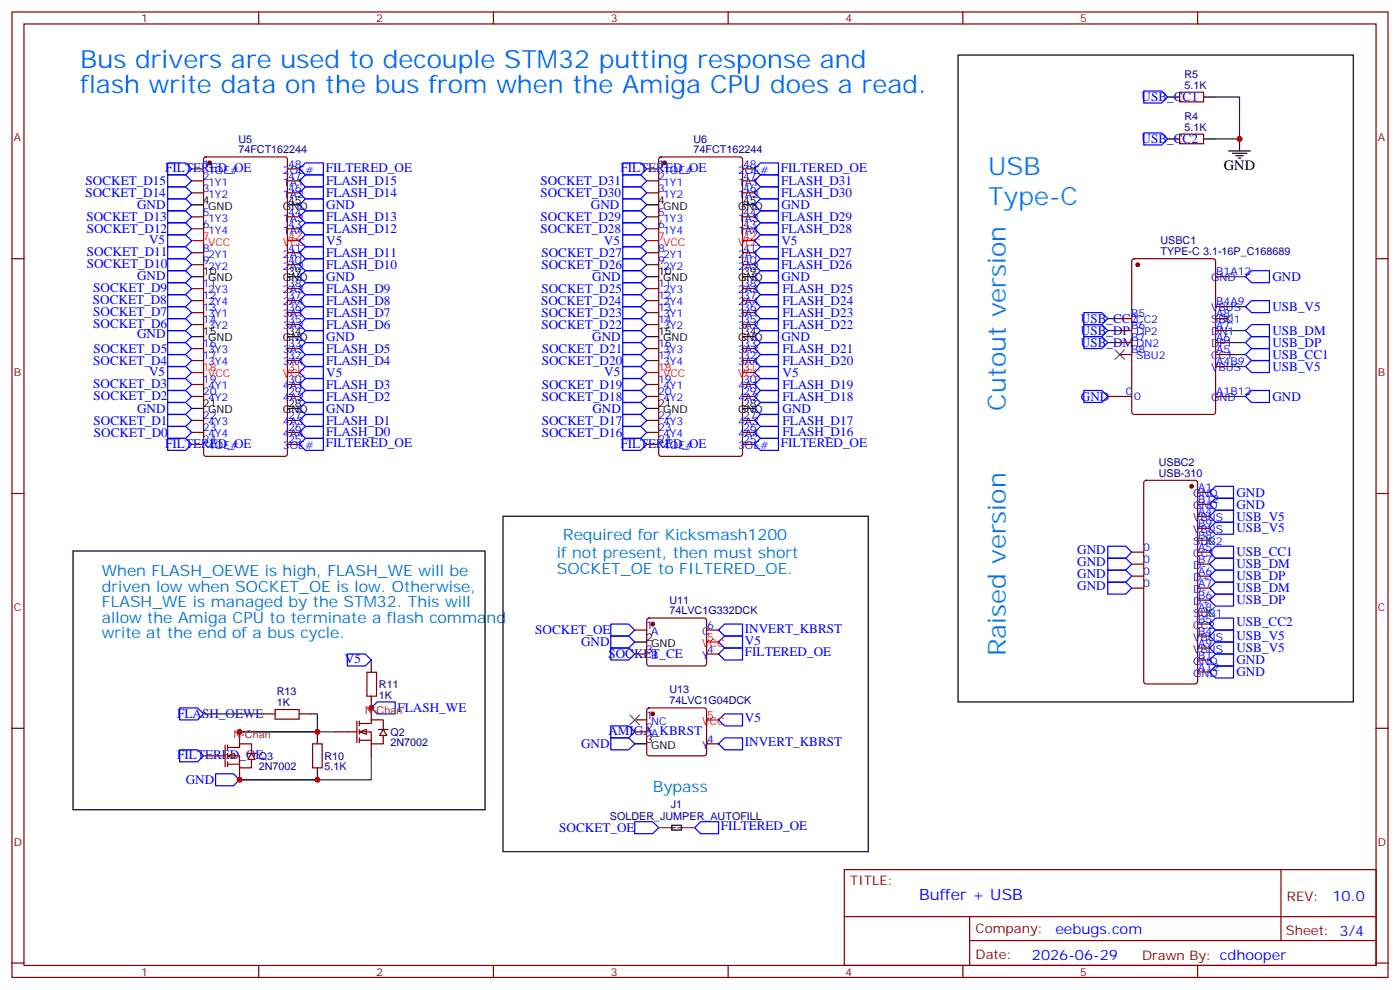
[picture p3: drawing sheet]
<svg xmlns="http://www.w3.org/2000/svg" width="412mm" height="292mm" viewBox="0 0 412 292" stroke-linecap="round" stroke-linejoin="round" font-family="sans-serif">
<g fill="none" stroke="#870000" stroke-width=".35">
<path d="M3.5 3.5h405.4v284.4h-405.4zM7.1 7.1h398.2v277.2h-398.2zM76.2 3.5v3.6M145.3 3.5v3.6M214.5 3.5v3.6M283.6 3.5v3.6M352.8 3.5v3.6M3.5 76.2h3.6M405.3 76.2h3.6M3.5 145.3h3.6M405.3 145.3h3.6M3.5 214.5h3.6"/>
<path d="M405.3 214.5h3.6M248.7 256.1h156.6v28.2h-156.6zM377.3 256.1v20.9M248.7 270h156.5M285.6 277h119.6M285.6 270v14.1M3.5 283.6h3.6M76.2 284.3v3.6M145.3 284.3v3.6M214.5 284.3v3.6M283.6 284.3v3.6M352.8 284.3v3.6"/>
<path d="M405.3 283.6h3.6"/>
</g>
<g fill="#fff" stroke="#870000" stroke-width=".35">
<path d="M105.8 215.5l2.1-.7v1.5z"/>
<path d="M112.9 214.8l1 1.8h-2.1z"/>
</g>
<g fill="none" stroke="#870000" stroke-width=".35">
<path d="M56.4 49.7h3.6M56.4 53.3h3.6M56.4 56.8h3.6M60.2 46.4l.5-.2h23.3l.6 .4 .1 87.1-.5 .7h-23.5l-.7-.5v-87zM84.7 49.7h3.5M84.7 53.3h3.5M84.7 56.8h3.5M190.5 49.7h3.5M190.5 53.3h3.5M190.5 56.8h3.5M194.3 46.4l.4-.2h23.3l.7 .4v87.1l-.4 .7h-23.6l-.6-.5-.1-87zM218.7 49.7h3.5"/>
<path d="M218.7 53.3h3.5M218.7 56.8h3.5M56.4 63.9h3.6M56.4 67.4h3.6M56.4 74.4h3.6M56.4 78h3.6M84.7 63.9h3.5M84.7 67.4h3.5M84.7 74.4h3.5M84.7 78h3.5M190.5 63.9h3.5M190.5 67.4h3.5"/>
<path d="M190.5 74.4h3.5M190.5 78h3.5M218.7 63.9h3.5M218.7 67.4h3.5M218.7 74.4h3.5M218.7 78h3.5M56.4 85h3.6M56.4 88.5h3.6M56.4 92.1h3.6M56.4 95.6h3.6M84.7 85h3.5M84.7 88.5h3.5"/>
<path d="M84.7 92.1h3.5M84.7 95.6h3.5M190.5 85h3.5M190.5 88.5h3.5M190.5 92.1h3.5M190.5 95.6h3.5M218.7 85h3.5M218.7 88.5h3.5M218.7 92.1h3.5M218.7 95.6h3.5M56.4 102.7h3.6M56.4 106.2h3.6"/>
<path d="M56.4 113.2h3.6M56.4 116.8h3.6M84.7 102.7h3.5M84.7 106.2h3.5M84.7 113.2h3.5M84.7 116.8h3.5M190.5 102.7h3.5M190.5 106.2h3.5M190.5 113.2h3.5M190.5 116.8h3.5M218.7 102.7h3.5M218.7 106.2h3.5"/>
<path d="M218.7 113.2h3.5M218.7 116.8h3.5M56.4 123.8h3.6M56.4 127.4h3.6M56.4 130.9h3.6M84.7 123.8h3.5M84.7 127.4h3.5M84.7 130.9h3.5M190.5 123.8h3.5M190.5 127.4h3.5M190.5 130.9h3.5M218.7 123.8h3.5"/>
<path d="M218.7 127.4h3.5M218.7 130.9h3.5M108.1 198h2.8v7h-2.8zM109.4 194.4v3.5M77.6 210.3h3.5M81.1 209h7v2.8h-7zM88.2 210.3h3.5M98.8 215.5h6.3M105.1 212.4v6.3M105.8 213.1h3.6v-1.1h3.5v2.8M105.8 215.5h3.6v3.6h3.5v-2.5M105.8 218h3.6"/>
<path d="M105.8 212.4v1.4M105.8 214.8v1.5M105.8 217.3v1.4M109.4 205v7M109.4 219.1v3.5M111.5 214.8h2.8"/>
</g>
<g fill="none" stroke="#00f" stroke-width=".35">
<path d="M49.4 58.6h5.3l1.7 1.7-1.7 1.8h-5.3zM49.4 51.5h5.3l1.7 1.8-1.7 1.7h-5.3zM49.4 55h5.3l1.7 1.8-1.7 1.8h-5.3zM49.4 48h5.3l1.7 1.7-1.7 1.8h-5.3zM88.2 49.7l1.8-1.7h5.2v3.5h-5.2zM88.2 53.3l1.8-1.8h5.2v3.5h-5.2zM88.2 56.8l1.8-1.8h5.2v3.6h-5.2zM183.4 58.6h5.3l1.8 1.7-1.8 1.8h-5.3zM183.4 55h5.3l1.8 1.8-1.8 1.8h-5.3zM183.4 51.5h5.3l1.8 1.8-1.8 1.7h-5.3zM183.4 48h5.3l1.8 1.7-1.8 1.8h-5.3zM222.2 49.7l1.8-1.7h5.3v3.5h-5.3z"/>
<path d="M222.2 53.3l1.8-1.8h5.3v3.5h-5.3zM222.2 56.8l1.8-1.8h5.3v3.6h-5.3zM49.4 69.1h5.3l1.7 1.8-1.7 1.8h-5.3zM49.4 79.7h5.3l1.7 1.8-1.7 1.8h-5.3zM49.4 62.1h5.3l1.7 1.8-1.7 1.7h-5.3zM49.4 65.6h5.3l1.7 1.8-1.7 1.7h-5.3zM49.4 72.7h5.3l1.7 1.7-1.7 1.8h-5.3zM49.4 76.2h5.3l1.7 1.8-1.7 1.7h-5.3zM88.2 63.9l1.8-1.8h5.2v3.5h-5.2zM88.2 67.4l1.8-1.8h5.2v3.5h-5.2zM88.2 74.4l1.8-1.7h5.2v3.5h-5.2zM88.2 78l1.8-1.8h5.2v3.5h-5.2z"/>
<path d="M88.2 60.3l1.8-1.7h5.2v3.5h-5.2zM90 69.1h5.2v3.6h-5.2l-1.8-1.8zM183.4 69.1h5.3l1.8 1.8-1.8 1.8h-5.3zM183.4 79.7h5.3l1.8 1.8-1.8 1.8h-5.3zM183.4 62.1h5.3l1.8 1.8-1.8 1.7h-5.3zM183.4 76.2h5.3l1.8 1.8-1.8 1.7h-5.3zM183.4 72.7h5.3l1.8 1.7-1.8 1.8h-5.3zM183.4 65.6h5.3l1.8 1.8-1.8 1.7h-5.3zM222.2 63.9l1.8-1.8h5.3v3.5h-5.3zM222.2 67.4l1.8-1.8h5.3v3.5h-5.3zM222.2 74.4l1.8-1.7h5.3v3.5h-5.3zM222.2 78l1.8-1.8h5.3v3.5h-5.3z"/>
<path d="M222.2 60.3l1.8-1.7h5.3v3.5h-5.3zM222.2 70.9l1.8-1.8h5.3v3.6h-5.3zM49.4 97.4h5.3l1.7 1.7-1.7 1.8h-5.3zM49.4 83.3h5.3l1.7 1.7-1.7 1.8h-5.3zM49.4 86.8h5.3l1.7 1.7-1.7 1.8h-5.3zM49.4 90.3h5.3l1.7 1.8-1.7 1.7h-5.3zM49.4 93.8h5.3l1.7 1.8-1.7 1.8h-5.3zM88.2 85l1.8-1.7h5.2v3.5h-5.2zM88.2 88.5l1.8-1.7h5.2v3.5h-5.2zM88.2 92.1l1.8-1.8h5.2v3.5h-5.2zM88.2 95.6l1.8-1.8h5.2v3.6h-5.2zM88.2 81.5l1.8-1.8h5.2v3.6h-5.2z"/>
<path d="M88.2 99.1l1.8-1.7h5.2v3.5h-5.2zM183.4 97.4h5.3l1.8 1.7-1.8 1.8h-5.3zM183.4 93.8h5.3l1.8 1.8-1.8 1.8h-5.3zM183.4 90.3h5.3l1.8 1.8-1.8 1.7h-5.3zM183.4 86.8h5.3l1.8 1.7-1.8 1.8h-5.3zM183.4 83.3h5.3l1.8 1.7-1.8 1.8h-5.3zM222.2 85l1.8-1.7h5.3v3.5h-5.3zM222.2 88.5l1.8-1.7h5.3v3.5h-5.3zM222.2 92.1l1.8-1.8h5.3v3.5h-5.3zM222.2 95.6l1.8-1.8h5.3v3.6h-5.3zM222.2 81.5l1.8-1.8h5.3v3.6h-5.3zM222.2 99.1l1.8-1.7h5.3v3.5h-5.3z"/>
<path d="M49.4 108h5.3l1.7 1.7-1.7 1.8h-5.3zM49.4 118.5h5.3l1.7 1.8-1.7 1.8h-5.3zM49.4 100.9h5.3l1.7 1.8-1.7 1.7h-5.3zM49.4 104.4h5.3l1.7 1.8-1.7 1.8h-5.3zM49.4 111.5h5.3l1.7 1.7-1.7 1.8h-5.3zM49.4 115h5.3l1.7 1.8-1.7 1.7h-5.3zM88.2 102.7l1.8-1.8h5.2v3.5h-5.2zM88.2 106.2l1.8-1.8h5.2v3.6h-5.2zM88.2 113.2l1.8-1.7h5.2v3.5h-5.2zM88.2 116.8l1.8-1.8h5.2v3.5h-5.2zM88.2 109.7l1.8-1.7h5.2v3.5h-5.2zM183.4 108h5.3l1.8 1.7-1.8 1.8h-5.3z"/>
<path d="M183.4 118.5h5.3l1.8 1.8-1.8 1.8h-5.3zM183.4 111.5h5.3l1.8 1.7-1.8 1.8h-5.3zM183.4 115h5.3l1.8 1.8-1.8 1.7h-5.3zM183.4 104.4h5.3l1.8 1.8-1.8 1.8h-5.3zM183.4 100.9h5.3l1.8 1.8-1.8 1.7h-5.3zM222.2 102.7l1.8-1.8h5.3v3.5h-5.3zM222.2 106.2l1.8-1.8h5.3v3.6h-5.3zM222.2 113.2l1.8-1.7h5.3v3.5h-5.3zM222.2 116.8l1.8-1.8h5.3v3.5h-5.3zM222.2 109.7l1.8-1.7h5.3v3.5h-5.3zM49.4 122.1h5.3l1.7 1.7-1.7 1.8h-5.3zM49.4 125.6h5.3l1.7 1.8-1.7 1.7h-5.3z"/>
<path d="M49.4 129.1h5.3l1.7 1.8-1.7 1.7h-5.3zM88.2 130.9l1.8-1.8h5.2v3.5h-5.2zM88.2 123.8l1.8-1.7h5.2v3.5h-5.2zM88.2 127.4l1.8-1.8h5.2v3.5h-5.2zM88.2 120.3l1.8-1.8h5.2v3.6h-5.2zM183.4 122.1h5.3l1.8 1.7-1.8 1.8h-5.3zM183.4 125.6h5.3l1.8 1.8-1.8 1.7h-5.3zM183.4 129.1h5.3l1.8 1.8-1.8 1.7h-5.3zM222.2 130.9l1.8-1.8h5.3v3.5h-5.3zM222.2 123.8l1.8-1.7h5.3v3.5h-5.3zM222.2 127.4l1.8-1.8h5.3v3.5h-5.3zM222.2 120.3l1.8-1.8h5.3v3.6h-5.3z"/>
<path d="M102.3 192.6h5.3l1.8 1.8-1.8 1.7h-5.3zM52.9 208.5h5.3l1.8 1.8-1.8 1.7h-5.3zM109.4 208.5l1.7-1.8h5.3v3.6h-5.3zM52.9 220.8h5.3l1.8 1.8-1.8 1.8h-5.3zM63.5 227.9h5.3l1.8 1.8-1.8 1.7h-5.3z"/>
</g>
<g fill="none" stroke="#000" stroke-width=".35">
<path d="M56.4 60.3h3.6M84.7 60.3h3.5M190.5 60.3h3.5M218.7 60.3h3.5M56.4 81.5h3.6M56.4 99.1h3.6M84.7 81.5h3.5M84.7 99.1h3.5M190.5 81.5h3.5M190.5 99.1h3.5M218.7 81.5h3.5M218.7 99.1h3.5"/>
<path d="M56.4 120.3h3.6M84.7 120.3h3.5M190.5 120.3h3.5M218.7 120.3h3.5M21.5 162.3h121.4v76.2h-121.4z"/>
</g>
<path d="M60 210.3h17.6M91.7 210.3h1.8v5.2h-22.9M109.4 222.6v7.1h-38.8" fill="none" stroke="#008700" stroke-width=".35"/>
<g fill="#870000" stroke="#870000" stroke-width=".35">
<circle cx="195.8" cy="48" r=".53"/>
<circle cx="61.7" cy="48" r=".53"/>
</g>
<path d="M56.4 70.9h3.6M84.7 70.9h3.5M190.5 70.9h3.5M218.7 70.9h3.5M56.4 109.7h3.6M84.7 109.7h3.5M190.5 109.7h3.5M218.7 109.7h3.5" fill="none" stroke="#f00" stroke-width=".35"/>
<g fill="#fff" stroke="#870000" stroke-width=".35">
<path d="M67 222.6l2.1-.7v1.4z"/>
<path d="M74.1 221.9l1 1.8h-2.1z"/>
</g>
<g fill="none" stroke="#870000" stroke-width=".35">
<path d="M347.5 27.2h7v2.8h-7zM347.5 39.5h7v2.8h-7zM333.6 76.4l.5-.2h23.3l.6 .4 .1 44.8-.5 .6-23.5 .1-.7-.5v-44.7zM329.8 93.8h3.6M329.8 97.4h3.6M358.1 93.8h3.5M358.1 97.4h3.5M358.1 90.3h3.5M358.1 81.5h3.5M326.3 116.8h7.1M329.8 100.9h3.6M329.8 104.4h3.6"/>
<path d="M358.1 100.9h3.5M358.1 104.4h3.5M358.1 116.8h3.5M358.1 108h3.5M337.1 141.7l.5-.2h14.5l.6 .4 .1 58.8-.5 .7h-14.7l-.6-.4-.1-58.8zM352.8 148.5h3.5M352.8 155.6h3.5M352.8 145h3.5M352.8 152h3.5M352.8 159.1h3.5M333.4 162.6h3.5M333.4 166.2h3.5"/>
<path d="M333.4 169.7h3.5M333.4 173.2h3.5M352.8 162.6h3.5M352.8 176.7h3.5M352.8 166.2h3.5M352.8 169.7h3.5M352.8 173.2h3.5M187 185.6h3.5M187 192.6h3.5M190.7 182.2l.5-.2h16.2l.5 .2 .2 .5v12.7l-.2 .5-.5 .2h-16.2l-.5-.2-.2-.5v-12.7zM208.1 185.6h3.6M208.1 192.6h3.6"/>
<path d="M352.8 190.9h3.5M352.8 197.9h3.5M352.8 180.3h3.5M352.8 183.8h3.5M352.8 187.3h3.5M352.8 194.4h3.5M66.3 219.4v6.4M67 219.4v1.4M70.6 215.5v3.6M92.1 219.1h2.8v7h-2.8zM187 215.5h3.5M187 212h3.5"/>
<path d="M190.7 208.7l.5-.2h16.2l.5 .2 .2 .5v12.7l-.2 .5-.5 .2h-16.2l-.5-.2-.2-.5v-12.7zM208.1 219.1h3.6M60 222.6h6.3M67 220.1h3.6v-1h3.5v2.8M67 222.6h3.6v3.5h3.5v-2.4M67 225.1h3.6M67 221.9v1.4M67 224.4v1.4M70.6 226.1v3.6M72.7 221.9h2.8"/>
</g>
<g fill="none" stroke="#008700" stroke-width=".35">
<path d="M358.1 28.6h7v12.3h-7M326.3 93.8h3.5M326.3 97.4h3.5M361.6 97.4h5.3M361.6 90.3h5.3M361.6 81.5h5.3M326.3 100.9h3.5M361.6 104.4h5.3M361.6 100.9h5.3M361.6 108h5.3M361.6 116.8h5.3M93.5 215.5h5.3"/>
<path d="M70.6 229.7h22.9"/>
</g>
<g fill="none" stroke="#00f" stroke-width=".35">
<path d="M336.9 39.2h5.3l1.8 1.7-1.8 1.8h-5.3zM336.9 26.8h5.3l1.8 1.8-1.8 1.7h-5.3zM319.3 92.1h5.3l1.7 1.7-1.7 1.8h-5.3zM319.3 95.6h5.3l1.7 1.8-1.7 1.7h-5.3zM319.3 99.1h5.3l1.7 1.8-1.7 1.8h-5.3zM366.9 97.4l1.8-1.8h5.2v3.5h-5.2zM366.9 90.3l1.8-1.8h5.2v3.6h-5.2zM366.9 81.5l1.8-1.8h5.2v3.6h-5.2zM319.3 115h5.3l1.7 1.8-1.7 1.7h-5.3zM366.9 104.4l1.8-1.7h5.2v3.5h-5.2zM366.9 116.8l1.8-1.8h5.2v3.5h-5.2zM366.9 100.9l1.8-1.8h5.2v3.6h-5.2z"/>
<path d="M366.9 108l1.8-1.8h5.2v3.5h-5.2zM356.3 145l1.8-1.8h5.3v3.6h-5.3zM356.3 152l1.8-1.7h5.3v3.5h-5.3zM358.1 146.8h5.3v3.5h-5.3l-1.8-1.8zM358.1 153.8h5.3v3.5h-5.3l-1.8-1.7zM326.3 171.4h5.3l1.8 1.8-1.8 1.8h-5.3zM326.3 167.9h5.3l1.8 1.8-1.8 1.7h-5.3zM326.3 164.4h5.3l1.8 1.8-1.8 1.7h-5.3zM326.3 160.9h5.3l1.8 1.7-1.8 1.8h-5.3zM356.3 176.7l1.8-1.7h5.3v3.5h-5.3zM356.3 173.2l1.8-1.8h5.3v3.6h-5.3zM356.3 166.2l1.8-1.8h5.3v3.5h-5.3z"/>
<path d="M356.3 162.6l1.8-1.7h5.3v3.5h-5.3zM358.1 167.9h5.3v3.5h-5.3l-1.8-1.7zM179.9 187.3h5.3l1.8 1.8-1.8 1.8h-5.3zM179.9 190.9h5.3l1.8 1.7-1.8 1.8h-5.3zM179.9 183.8h5.3l1.8 1.8-1.8 1.7h-5.3zM211.7 192.6l1.7-1.7h5.3v3.5h-5.3zM211.7 185.6l1.7-1.8h5.3v3.5h-5.3zM213.4 187.3h5.3v3.6h-5.3l-1.7-1.8zM356.3 190.9l1.8-1.8h5.3v3.5h-5.3zM356.3 187.3l1.8-1.7h5.3v3.5h-5.3zM356.3 183.8l1.8-1.8h5.3v3.6h-5.3zM356.3 194.4l1.8-1.8h5.3v3.5h-5.3z"/>
<path d="M356.3 197.9l1.8-1.8h5.3v3.6h-5.3zM179.9 213.8h5.3l1.8 1.7-1.8 1.8h-5.3zM179.9 217.3h5.3l1.8 1.8-1.8 1.7h-5.3zM211.7 212l1.7-1.7h5.3v3.5h-5.3zM211.7 219.1l1.7-1.8h5.3v3.5h-5.3zM187 242h5.3l1.7 1.8-1.7 1.7h-5.3zM204.6 243.8l1.8-1.8h5.3v3.5h-5.3z"/>
</g>
<g fill="none" stroke="#000" stroke-width=".35">
<path d="M282.2 16.2h116.4v190.5h-116.4zM344 28.6h3.5M354.5 28.6h3.6M344 40.9h3.5M354.5 40.9h3.6M361.9 44.5h6.4M363 45.2h4.2M364.1 45.9h2.1M364.8 46.6h.7M365.1 40.9v3.6M148.2 152h107.6v98.8h-107.6zM187 189.1h3.5"/>
<path d="M93.5 215.5v3.6M187 219.1h3.5M93.5 226.1v3.6M197.9 243.1h2.8v1.4h-2.8z"/>
</g>
<path d="M360.2 92.4l2.8 2.8M363 92.4l-2.8 2.8M328.4 103l2.9 2.8M331.3 103l-2.9 2.8M354.9 157.7l2.8 2.8M357.7 157.7l-2.8 2.8M354.9 178.9l2.8 2.8M357.7 178.9l-2.8 2.8M185.6 210.6l2.8 2.8M188.4 210.6l-2.8 2.8" fill="none" stroke="#3c3" stroke-width=".35"/>
<g fill="#870000" stroke="#870000" stroke-width=".35">
<circle cx="351" cy="143.2" r=".53"/>
<circle cx="335.1" cy="78" r=".53"/>
<circle cx="192.3" cy="210.3" r=".53"/>
<circle cx="192.3" cy="183.8" r=".53"/>
</g>
<path d="M208.1 189.1h3.6M208.1 212h3.6" fill="none" stroke="#f00" stroke-width=".35"/>
<path d="M194 243.8h5M199.7 243.8h4.9" fill="none" stroke="#8c2424" stroke-width=".35"/>
<g fill="#c00">
<circle cx="109.4" cy="208.5" r=".88"/>
<circle cx="93.5" cy="215.5" r=".88"/>
<circle cx="93.5" cy="229.7" r=".88"/>
<circle cx="70.6" cy="215.5" r=".88"/>
<circle cx="70.6" cy="229.7" r=".88"/>
<circle cx="365.1" cy="40.9" r=".88"/>
</g>
<g font-size="7.4" fill="#06f">
<text x="23.6" y="20.1">Bus drivers are used to decouple STM32 putting response and</text>
<text x="23.6" y="27.5">flash write data on the bus from when the Amiga CPU does a read.</text>
</g>
<g font-size="7.4" fill="#09f">
<text x="291" y="51.5">USB</text>
<text x="291" y="60.3">Type-C</text>
<text x="296.3" y="120.9" transform="rotate(-90 296.3 120.9)">Cutout version</text>
<text x="296.3" y="193.3" transform="rotate(-90 296.3 193.3)">Raised version</text>
</g>
<g font-size="4.6" fill="#06c">
<text x="165.8" y="159.1">Required for Kicksmash1200</text>
<text x="164" y="164.4">if not present, then must short</text>
<text x="30" y="169.7">When FLASH_OEWE is high, FLASH_WE will be</text>
<text x="164" y="169">SOCKET_OE to FILTERED_OE.</text>
<text x="30" y="174.3">driven low when SOCKET_OE is low. Otherwise,</text>
<text x="30" y="178.9">FLASH_WE is managed by the STM32. This will</text>
<text x="30" y="183.4">allow the Amiga CPU to terminate a flash command</text>
<text x="30" y="188">write at the end of a bus cycle.</text>
<text x="192.3" y="233.2">Bypass</text>
</g>
<text font-size="4.6" fill="#00f" x="270.8" y="265.1">Buffer + USB</text>
<text font-size="4.2" x="360.5" y="50.1">GND</text>
<g font-size="4.2" fill="#00f">
<text x="392.5" y="265.4">10.0</text>
<text x="310.9" y="274.9">eebugs.com</text>
<text x="304" y="282.7">2026-06-29</text>
</g>
<g font-size="3.9" fill="#00f">
<text x="336.3" y="29.8">USB_CC1</text>
<text x="336.3" y="42.1">USB_CC2</text>
<text x="48.7" y="50.8">FILTERED_OE</text>
<text x="96" y="50.5">FILTERED_OE</text>
<text x="182.7" y="50.8">FILTERED_OE</text>
<text x="230" y="50.5">FILTERED_OE</text>
<text x="25.2" y="58.1">SOCKET_D14</text>
<text x="25.2" y="54.5">SOCKET_D15</text>
<text x="96" y="54.5">FLASH_D15</text>
<text x="96" y="58">FLASH_D14</text>
<text x="159.3" y="58.1">SOCKET_D30</text>
<text x="159.3" y="54.5">SOCKET_D31</text>
<text x="230.1" y="54.5">FLASH_D31</text>
<text x="230.1" y="58">FLASH_D30</text>
<text x="25.5" y="65.1">SOCKET_D13</text>
<text x="40.4" y="61.6">GND</text>
<text x="96" y="65.1">FLASH_D13</text>
<text x="96.1" y="61.6">GND</text>
<text x="159.3" y="65.1">SOCKET_D29</text>
<text x="174.1" y="61.6">GND</text>
<text x="230.1" y="65.1">FLASH_D29</text>
<text x="230.2" y="61.6">GND</text>
<text x="25.5" y="68.6">SOCKET_D12</text>
<text x="43.9" y="71.8">V5</text>
<text x="96" y="68.6">FLASH_D12</text>
<text x="159.3" y="68.6">SOCKET_D28</text>
<text x="230.1" y="68.6">FLASH_D28</text>
<text x="25.6" y="75.3">SOCKET_D11</text>
<text x="96" y="75.6">FLASH_D11</text>
<text x="96.1" y="72.2">V5</text>
<text x="159.5" y="75.7">SOCKET_D27</text>
<text x="177.9" y="72.1">V5</text>
<text x="230.1" y="75.6">FLASH_D27</text>
<text x="230.2" y="72.2">V5</text>
<text x="25.6" y="78.9">SOCKET_D10</text>
<text x="40.4" y="82.4">GND</text>
<text x="96" y="79.2">FLASH_D10</text>
<text x="96.1" y="82.8">GND</text>
<text x="159.5" y="79.2">SOCKET_D26</text>
<text x="174.4" y="82.8">GND</text>
<text x="230.1" y="79.2">FLASH_D26</text>
<text x="230.2" y="82.8">GND</text>
<text x="374.8" y="82.7">GND</text>
<text x="27.4" y="89.5">SOCKET_D8</text>
<text x="27.5" y="85.9">SOCKET_D9</text>
<text x="96" y="86.2">FLASH_D9</text>
<text x="96" y="89.7">FLASH_D8</text>
<text x="159.4" y="89.8">SOCKET_D24</text>
<text x="159.5" y="86.3">SOCKET_D25</text>
<text x="230.5" y="86.2">FLASH_D25</text>
<text x="230.5" y="89.7">FLASH_D24</text>
<text x="27.5" y="93">SOCKET_D7</text>
<text x="96" y="93.3">FLASH_D7</text>
<text x="159.5" y="93.3">SOCKET_D23</text>
<text x="230.5" y="93.3">FLASH_D23</text>
<text x="318.4" y="95.1">USB_CC2</text>
<text x="374.8" y="91.6">USB_V5</text>
<text x="27.5" y="96.5">SOCKET_D6</text>
<text x="40.4" y="99.7">GND</text>
<text x="96" y="96.8">FLASH_D6</text>
<text x="96.1" y="100.4">GND</text>
<text x="159.5" y="96.9">SOCKET_D22</text>
<text x="174.4" y="100.4">GND</text>
<text x="230.2" y="100.3">GND</text>
<text x="230.5" y="96.8">FLASH_D22</text>
<text x="318.4" y="98.6">USB_DP</text>
<text x="374.8" y="98.6">USB_DM</text>
<text x="27.5" y="107.4">SOCKET_D4</text>
<text x="27.5" y="103.9">SOCKET_D5</text>
<text x="96" y="103.9">FLASH_D5</text>
<text x="96" y="107.4">FLASH_D4</text>
<text x="159.6" y="107.4">SOCKET_D20</text>
<text x="159.6" y="103.9">SOCKET_D21</text>
<text x="230.5" y="103.9">FLASH_D21</text>
<text x="230.5" y="107.4">FLASH_D20</text>
<text x="318.4" y="102.1">USB_DM</text>
<text x="374.8" y="105.7">USB_CC1</text>
<text x="374.8" y="102.1">USB_DP</text>
<text x="43.9" y="110.6">V5</text>
<text x="96.1" y="111">V5</text>
<text x="178" y="110.9">V5</text>
<text x="230.5" y="111">V5</text>
<text x="374.8" y="109.2">USB_V5</text>
<text x="27.5" y="114.1">SOCKET_D3</text>
<text x="27.5" y="117.7">SOCKET_D2</text>
<text x="96" y="114.4">FLASH_D3</text>
<text x="96" y="118">FLASH_D2</text>
<text x="159.6" y="114.5">SOCKET_D19</text>
<text x="159.6" y="118">SOCKET_D18</text>
<text x="230.5" y="114.4">FLASH_D19</text>
<text x="230.5" y="118">FLASH_D18</text>
<text x="318.4" y="118">GND</text>
<text x="374.8" y="118">GND</text>
<text x="27.5" y="125.1">SOCKET_D1</text>
<text x="40.4" y="121.6">GND</text>
<text x="96" y="125">FLASH_D1</text>
<text x="96.1" y="121.6">GND</text>
<text x="159.6" y="125.1">SOCKET_D17</text>
<text x="174.5" y="121.5">GND</text>
<text x="230.5" y="125">FLASH_D17</text>
<text x="230.5" y="121.6">GND</text>
<text x="27.7" y="128.6">SOCKET_D0</text>
<text x="48.7" y="131.9">FILTERED_OE</text>
<text x="96" y="131.7">FILTERED_OE</text>
<text x="96" y="128.6">FLASH_D0</text>
<text x="159.6" y="128.6">SOCKET_D16</text>
<text x="182.7" y="131.9">FILTERED_OE</text>
<text x="230" y="131.7">FILTERED_OE</text>
<text x="230.5" y="128.6">FLASH_D16</text>
<text x="364.2" y="146.2">GND</text>
<text x="364.2" y="149.8">GND</text>
<text x="364.2" y="153.3">USB_V5</text>
<text x="364.2" y="156.8">USB_V5</text>
<text x="317.3" y="166.7">GND</text>
<text x="317.3" y="163.2">GND</text>
<text x="364.2" y="167.4">USB_DM</text>
<text x="364.2" y="163.9">USB_CC1</text>
<text x="317.3" y="173.8">GND</text>
<text x="317.3" y="170.3">GND</text>
<text x="364.2" y="170.9">USB_DP</text>
<text x="364.2" y="178">USB_DP</text>
<text x="364.2" y="174.5">USB_DM</text>
<text x="364.2" y="184.3">USB_CC2</text>
<text x="157.7" y="186.8">SOCKET_OE</text>
<text x="171.2" y="190.4">GND</text>
<text x="219.4" y="189.8">V5</text>
<text x="219.4" y="186.3">INVERT_KBRST</text>
<text x="364.2" y="188.6">USB_V5</text>
<text x="101.6" y="195.4">V5</text>
<text x="179.2" y="193.7">SOCKET_CE</text>
<text x="219.4" y="193.3">FILTERED_OE</text>
<text x="364.2" y="192.1">USB_V5</text>
<text x="364.2" y="195.6">GND</text>
<text x="364.2" y="199.2">GND</text>
<text x="117.1" y="209.7">FLASH_WE</text>
<text x="52.2" y="211.5">FLASH_OEWE</text>
<text x="219.4" y="212.8">V5</text>
<text x="171.2" y="220.3">GND</text>
<text x="179.2" y="216.6">AMIGA_KBRST</text>
<text x="219.4" y="219.8">INVERT_KBRST</text>
<text x="52.2" y="223.7">FILTERED_OE</text>
<text x="54.7" y="230.9">GND</text>
<text x="164.7" y="245">SOCKET_OE</text>
<text x="212.4" y="244.5">FILTERED_OE</text>
</g>
<g font-size="3.9" fill="#800">
<text x="250.5" y="260.7">TITLE:</text>
<text x="379.1" y="265.4">REV:</text>
<text x="287.4" y="274.9">Company:</text>
<text x="378.7" y="275.5">Sheet: 3/4</text>
<text x="287.4" y="282.6">Date:</text>
<text x="336.4" y="282.7">Drawn By: cdhooper</text>
</g>
<g font-size="3.2" fill="#800">
<text x="41.6" y="6.5">1</text>
<text x="110.8" y="6.5">2</text>
<text x="179.9" y="6.5">3</text>
<text x="249.1" y="6.5">4</text>
<text x="318.2" y="6.5">5</text>
<text x="4.1" y="41.6">A</text>
<text x="405.9" y="41.6">A</text>
<text x="4.1" y="110.8">B</text>
<text x="405.9" y="110.8">B</text>
<text x="4.1" y="179.9">C</text>
<text x="405.9" y="179.9">C</text>
<text x="4.1" y="249.1">D</text>
<text x="405.9" y="249.1">D</text>
<text x="41.6" y="287.3">1</text>
<text x="110.8" y="287.3">2</text>
<text x="179.9" y="287.3">3</text>
<text x="249.1" y="287.3">4</text>
<text x="318.2" y="287.3">5</text>
</g>
<g font-size="3.2" fill="#000080">
<text x="348.9" y="22.9">R5</text>
<text x="348.9" y="26.1">5.1K</text>
<text x="348.9" y="35.3">R4</text>
<text x="348.9" y="38.5">5.1K</text>
<text x="70.2" y="45.2">74FCT162244</text>
<text x="70.2" y="42.1">U5</text>
<text x="204.3" y="45.2">74FCT162244</text>
<text x="204.3" y="42.1">U6</text>
<text x="341.8" y="72">USBC1</text>
<text x="341.8" y="75.1">TYPE-C 3.1-16P_C168689</text>
<text x="341.3" y="137.2">USBC2</text>
<text x="341.3" y="140.4">USB-310</text>
<text x="197.2" y="177.8">U11</text>
<text x="197.2" y="181">74LVC1G332DCK</text>
<text x="111.6" y="202.6">R11</text>
<text x="81.6" y="207.9">1K</text>
<text x="81.6" y="204.7">R13</text>
<text x="111.6" y="205.7">1K</text>
<text x="197.2" y="207.4">74LVC1G04DCK</text>
<text x="197.2" y="204.2">U13</text>
<text x="115" y="219.9">2N7002</text>
<text x="115" y="216.8">Q2</text>
<text x="76.2" y="226.9">2N7002</text>
<text x="76.2" y="223.9">Q3</text>
<text x="95.6" y="226.9">5.1K</text>
<text x="95.6" y="223.7">R10</text>
<text x="197.6" y="237.8">J1</text>
<text x="179.6" y="241.4">SOLDER_JUMPER_AUTOFILL</text>
</g>
<g font-size="3.2" fill="#00f">
<text x="59.8" y="49.4">1</text>
<text x="59.8" y="52.9">2</text>
<text x="61.3" y="51.2">1OE#</text>
<text x="83.4" y="51.2">2OE#</text>
<text x="84.8" y="52.9">47</text>
<text x="84.8" y="49.4">48</text>
<text x="193.9" y="49.4">1</text>
<text x="193.9" y="52.9">2</text>
<text x="195.3" y="51.2">1OE#</text>
<text x="217.4" y="51.2">2OE#</text>
<text x="218.9" y="52.9">47</text>
<text x="218.9" y="49.4">48</text>
<text x="59.8" y="56.4">3</text>
<text x="61.3" y="54.7">1Y1</text>
<text x="61.3" y="58.2">1Y2</text>
<text x="83.4" y="58.2">1A2</text>
<text x="83.4" y="54.7">1A1</text>
<text x="84.8" y="56.4">46</text>
<text x="193.9" y="56.4">3</text>
<text x="195.3" y="54.7">1Y1</text>
<text x="195.3" y="58.2">1Y2</text>
<text x="217.4" y="58.2">1A2</text>
<text x="217.4" y="54.7">1A1</text>
<text x="218.9" y="56.4">46</text>
<text x="59.8" y="63.5">5</text>
<text x="61.3" y="65.3">1Y3</text>
<text x="83.4" y="65.3">1A3</text>
<text x="84.8" y="63.5">44</text>
<text x="193.9" y="63.5">5</text>
<text x="195.3" y="65.3">1Y3</text>
<text x="217.4" y="65.3">1A3</text>
<text x="218.9" y="63.5">44</text>
<text x="59.8" y="67">6</text>
<text x="61.3" y="68.8">1Y4</text>
<text x="83.4" y="68.8">1A4</text>
<text x="84.8" y="67">43</text>
<text x="193.9" y="67">6</text>
<text x="195.3" y="68.8">1Y4</text>
<text x="217.4" y="68.8">1A4</text>
<text x="218.9" y="67">43</text>
<text x="59.8" y="74.1">8</text>
<text x="59.8" y="77.6">9</text>
<text x="61.3" y="75.8">2Y1</text>
<text x="83.4" y="75.8">2A1</text>
<text x="84.8" y="77.6">40</text>
<text x="84.8" y="74.1">41</text>
<text x="193.9" y="74.1">8</text>
<text x="193.9" y="77.6">9</text>
<text x="195.3" y="75.8">2Y1</text>
<text x="217.4" y="75.8">2A1</text>
<text x="218.9" y="77.6">40</text>
<text x="218.9" y="74.1">41</text>
<text x="61.3" y="79.4">2Y2</text>
<text x="83.4" y="79.4">2A2</text>
<text x="195.3" y="79.4">2Y2</text>
<text x="217.4" y="79.4">2A2</text>
<text x="356.8" y="82.9">GND</text>
<text x="358.2" y="81.1">B1A12</text>
<text x="59.8" y="84.7">11</text>
<text x="59.8" y="88.2">12</text>
<text x="61.3" y="86.4">2Y3</text>
<text x="61.3" y="90">2Y4</text>
<text x="83.4" y="90">2A4</text>
<text x="83.4" y="86.4">2A3</text>
<text x="84.8" y="88.2">37</text>
<text x="84.8" y="84.7">38</text>
<text x="193.9" y="84.7">11</text>
<text x="193.9" y="88.2">12</text>
<text x="195.3" y="86.4">2Y3</text>
<text x="195.3" y="90">2Y4</text>
<text x="217.4" y="90">2A4</text>
<text x="217.4" y="86.4">2A3</text>
<text x="218.9" y="88.2">37</text>
<text x="218.9" y="84.7">38</text>
<text x="358.2" y="90">B4A9</text>
<text x="59.8" y="91.7">13</text>
<text x="59.8" y="95.2">14</text>
<text x="61.3" y="93.5">3Y1</text>
<text x="83.4" y="93.5">3A1</text>
<text x="84.8" y="95.2">35</text>
<text x="84.8" y="91.7">36</text>
<text x="193.9" y="91.7">13</text>
<text x="193.9" y="95.2">14</text>
<text x="195.3" y="93.5">3Y1</text>
<text x="217.4" y="93.5">3A1</text>
<text x="218.9" y="95.2">35</text>
<text x="218.9" y="91.7">36</text>
<text x="333.2" y="93.5">B5</text>
<text x="334.7" y="95.2">CC2</text>
<text x="356.8" y="95.2">SBU1</text>
<text x="356.8" y="91.7">VBUS</text>
<text x="358.2" y="93.5">A8</text>
<text x="61.3" y="97">3Y2</text>
<text x="83.4" y="97">3A2</text>
<text x="195.3" y="97">3Y2</text>
<text x="217.4" y="97">3A2</text>
<text x="333.2" y="97">B6</text>
<text x="333.2" y="100.5">B7</text>
<text x="334.7" y="98.8">DP2</text>
<text x="356.8" y="98.8">DN1</text>
<text x="358.2" y="100.5">A6</text>
<text x="358.2" y="97">A7</text>
<text x="59.8" y="102.3">16</text>
<text x="59.8" y="105.8">17</text>
<text x="61.3" y="104.1">3Y3</text>
<text x="61.3" y="107.6">3Y4</text>
<text x="83.4" y="107.6">3A4</text>
<text x="83.4" y="104.1">3A3</text>
<text x="84.8" y="105.8">32</text>
<text x="84.8" y="102.3">33</text>
<text x="193.9" y="102.3">16</text>
<text x="193.9" y="105.8">17</text>
<text x="195.3" y="104.1">3Y3</text>
<text x="195.3" y="107.6">3Y4</text>
<text x="217.4" y="107.6">3A4</text>
<text x="217.4" y="104.1">3A3</text>
<text x="218.9" y="105.8">32</text>
<text x="218.9" y="102.3">33</text>
<text x="333.2" y="104.1">B8</text>
<text x="334.7" y="102.3">DN2</text>
<text x="334.7" y="105.8">SBU2</text>
<text x="356.8" y="105.8">CC1</text>
<text x="356.8" y="102.3">DP1</text>
<text x="358.2" y="107.6">A4B9</text>
<text x="358.2" y="104.1">A5</text>
<text x="59.8" y="112.9">19</text>
<text x="84.8" y="112.9">30</text>
<text x="193.9" y="112.9">19</text>
<text x="218.9" y="112.9">30</text>
<text x="356.8" y="109.4">VBUS</text>
<text x="59.8" y="116.4">20</text>
<text x="61.3" y="114.7">4Y1</text>
<text x="61.3" y="118.2">4Y2</text>
<text x="83.4" y="118.2">4A2</text>
<text x="83.4" y="114.7">4A1</text>
<text x="84.8" y="116.4">29</text>
<text x="193.9" y="116.4">20</text>
<text x="195.3" y="114.7">4Y1</text>
<text x="195.3" y="118.2">4Y2</text>
<text x="217.4" y="118.2">4A2</text>
<text x="217.4" y="114.7">4A1</text>
<text x="218.9" y="116.4">29</text>
<text x="331.6" y="116.4">0</text>
<text x="334.1" y="117.8">0</text>
<text x="356.8" y="118.2">GND</text>
<text x="358.2" y="116.4">A1B12</text>
<text x="59.8" y="123.5">22</text>
<text x="61.3" y="125.2">4Y3</text>
<text x="83.4" y="125.2">4A3</text>
<text x="84.8" y="123.5">27</text>
<text x="193.9" y="123.5">22</text>
<text x="195.3" y="125.2">4Y3</text>
<text x="217.4" y="125.2">4A3</text>
<text x="218.9" y="123.5">27</text>
<text x="59.8" y="127">23</text>
<text x="59.8" y="130.5">24</text>
<text x="61.3" y="128.8">4Y4</text>
<text x="83.4" y="128.8">4A4</text>
<text x="84.8" y="130.5">25</text>
<text x="84.8" y="127">26</text>
<text x="193.9" y="127">23</text>
<text x="193.9" y="130.5">24</text>
<text x="195.3" y="128.8">4Y4</text>
<text x="217.4" y="128.8">4A4</text>
<text x="218.9" y="130.5">25</text>
<text x="218.9" y="127">26</text>
<text x="61.3" y="132.3">4OE#</text>
<text x="83.4" y="132.3">3OE#</text>
<text x="195.3" y="132.3">4OE#</text>
<text x="217.4" y="132.3">3OE#</text>
<text x="351.5" y="149.9">GND</text>
<text x="351.5" y="146.4">GND</text>
<text x="353" y="148.2">B12</text>
<text x="353" y="144.6">A1</text>
<text x="351.5" y="153.5">VBUS</text>
<text x="353" y="155.2">B9</text>
<text x="353" y="151.7">A4</text>
<text x="351.5" y="157">VBUS</text>
<text x="351.5" y="160.5">SUB2</text>
<text x="353" y="158.8">B8</text>
<text x="336.7" y="162.3">0</text>
<text x="336.7" y="165.8">0</text>
<text x="351.5" y="164">CC1</text>
<text x="351.5" y="167.6">D-</text>
<text x="353" y="162.3">A5</text>
<text x="353" y="165.8">B7</text>
<text x="336.7" y="169.3">0</text>
<text x="336.7" y="172.9">0</text>
<text x="351.5" y="171.1">D+</text>
<text x="353" y="169.3">A6</text>
<text x="353" y="172.9">A7</text>
<text x="351.5" y="178.2">D+</text>
<text x="351.5" y="174.6">D-</text>
<text x="353" y="176.4">B6</text>
<text x="353" y="179.9">A8</text>
<text x="190.3" y="185.2">1</text>
<text x="208.3" y="185.2">6</text>
<text x="351.5" y="181.7">SUB1</text>
<text x="351.5" y="185.2">CC2</text>
<text x="353" y="183.4">B5</text>
<text x="191.8" y="187">A</text>
<text x="206.8" y="187">C</text>
<text x="351.5" y="188.7">VBUS</text>
<text x="353" y="190.5">A9</text>
<text x="353" y="187">B4</text>
<text x="190.3" y="192.3">3</text>
<text x="191.8" y="194">B</text>
<text x="206.8" y="194">Y</text>
<text x="208.3" y="192.3">4</text>
<text x="351.5" y="192.3">VBUS</text>
<text x="351.5" y="195.8">GND</text>
<text x="353" y="197.6">A12</text>
<text x="353" y="194">B1</text>
<text x="351.5" y="199.3">GND</text>
<text x="190.3" y="215.2">2</text>
<text x="190.3" y="211.7">1</text>
<text x="191.8" y="213.4">NC</text>
<text x="191.8" y="217">A</text>
<text x="206.8" y="220.5">Y</text>
<text x="208.3" y="218.7">4</text>
</g>
<g font-size="3.2">
<text x="59.8" y="60">4</text>
<text x="84.8" y="60">45</text>
<text x="193.9" y="60">4</text>
<text x="218.9" y="60">45</text>
<text x="61.3" y="61.7">GND</text>
<text x="83.4" y="61.7">GND</text>
<text x="195.3" y="61.7">GND</text>
<text x="217.4" y="61.7">GND</text>
<text x="59.8" y="81.1">10</text>
<text x="61.3" y="82.9">GND</text>
<text x="83.4" y="82.9">GND</text>
<text x="84.8" y="81.1">39</text>
<text x="193.9" y="81.1">10</text>
<text x="195.3" y="82.9">GND</text>
<text x="217.4" y="82.9">GND</text>
<text x="218.9" y="81.1">39</text>
<text x="59.8" y="98.8">15</text>
<text x="61.3" y="100.5">GND</text>
<text x="83.4" y="100.5">GND</text>
<text x="84.8" y="98.8">34</text>
<text x="193.9" y="98.8">15</text>
<text x="195.3" y="100.5">GND</text>
<text x="217.4" y="100.5">GND</text>
<text x="218.9" y="98.8">34</text>
<text x="59.8" y="119.9">21</text>
<text x="84.8" y="119.9">28</text>
<text x="193.9" y="119.9">21</text>
<text x="218.9" y="119.9">28</text>
<text x="61.3" y="121.7">GND</text>
<text x="83.4" y="121.7">GND</text>
<text x="195.3" y="121.7">GND</text>
<text x="217.4" y="121.7">GND</text>
<text x="190.3" y="188.7">2</text>
<text x="191.8" y="190.5">GND</text>
<text x="190.3" y="218.7">3</text>
<text x="191.8" y="220.5">GND</text>
</g>
<g font-size="3.2" fill="#f00">
<text x="59.8" y="70.6">7</text>
<text x="84.8" y="70.6">42</text>
<text x="193.9" y="70.6">7</text>
<text x="218.9" y="70.6">42</text>
<text x="61.3" y="72.3">VCC</text>
<text x="83.4" y="72.3">VCC</text>
<text x="195.3" y="72.3">VCC</text>
<text x="217.4" y="72.3">VCC</text>
<text x="59.8" y="109.4">18</text>
<text x="61.3" y="111.1">VCC</text>
<text x="83.4" y="111.1">VCC</text>
<text x="84.8" y="109.4">31</text>
<text x="193.9" y="109.4">18</text>
<text x="195.3" y="111.1">VCC</text>
<text x="217.4" y="111.1">VCC</text>
<text x="218.9" y="109.4">31</text>
<text x="206.8" y="190.5">VCC</text>
<text x="208.3" y="188.7">5</text>
<text x="206.8" y="213.4">VCC</text>
<text x="208.3" y="211.7">5</text>
</g>
<g font-size="3.2" fill="#960">
<text x="107.6" y="210.3">N-Chan</text>
<text x="68.8" y="217.3">N-Chan</text>
</g>
</svg>
